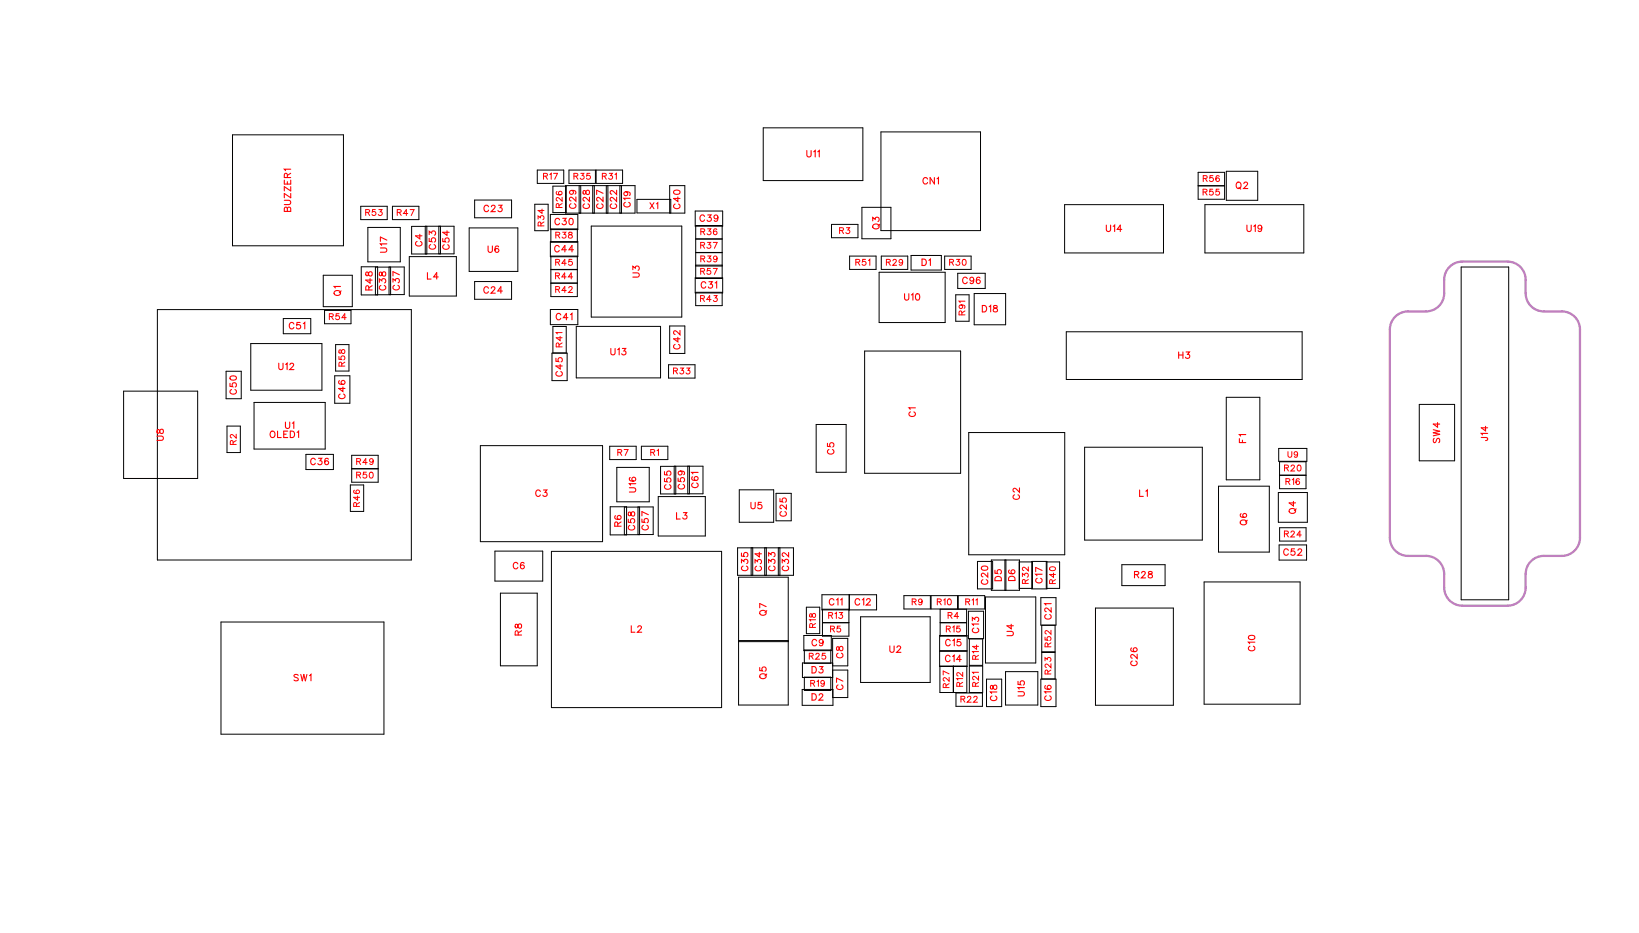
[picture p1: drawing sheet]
<svg xmlns="http://www.w3.org/2000/svg" width="181mm" height="103mm" viewBox="0 0 181 103" stroke-linecap="round" stroke-linejoin="round" font-family="sans-serif">
<path d="M154.1 35l.4-.3 .5-.2 2.5-.1a2 2 0 0 0 2-2v-1.5a2 2 0 0 1 2-2h5a2 2 0 0 1 2 2v1.5a2 2 0 0 0 2 2h2a2 2 0 0 1 2 2v23a2 2 0 0 1-2 2h-2a2 2 0 0 0-2 2v1.5a2 2 0 0 1-2 2h-5a2 2 0 0 1-2-2v-1.5a2 2 0 0 0-2-2h-2a2 2 0 0 1-2-2v-23l.1-.5 .2-.5z" fill="none" stroke="#bf80bf" stroke-width=".25"/>
<g fill="none" stroke="#000" stroke-width=".11">
<path d="M25.7 14.9h12.2v12.2h-12.2zM59.4 18.8h2.9v1.5h-2.9zM62.9 18.8h2.9v1.5h-2.9zM65.9 18.8h2.9v1.5h-2.9zM84.3 14.1h11v5.8h-11zM97.3 14.6h11v10.9h-11zM132.4 19h2.9v3h-2.9zM135.5 18.9h3.4v3.2h-3.4zM17.4 34.2h28v27.6h-28zM27.7 37.9h7.9v5.2h-7.9zM31.3 35.2h3v1.7h-3zM35.7 30.4h3.2v3.5h-3.2z"/>
<path d="M35.8 34.3h3v1.5h-3zM37.1 38.1h1.4v2.9h-1.4zM39.9 22.8h2.9v1.5h-2.9zM39.9 29.5h1.8v3.1h-1.8zM40.6 25.1h3.6v3.8h-3.6zM43 29.5v3h1.7v-3h-3.2v3h1.6v-3M43.4 22.8h2.9v1.5h-2.9zM45.2 28.3h5.2v4.4h-5.2zM47 25v3h3.2v-3h-4.7v3h1.6v-3M48.5 25v3M48.7 25v3M51.8 25.2h5.4v4.8h-5.4z"/>
<path d="M52.4 22.1h4.1v2h-4.1zM52.4 31.1h4.1v2h-4.1zM59.1 22.6h1.4v2.9h-1.4zM60.8 23.7h3v1.7h-3zM60.8 26.7h3v1.7h-3zM60.8 34.2h3v1.7h-3zM60.9 29.8h2.9M60.9 28.3h2.9v4.5h-2.9zM60.9 25.3h2.9v1.5h-2.9zM60.9 31.3h2.9M61 39h1.6v3h-1.6zM61.1 20.6h1.4v2.9h-1.4z"/>
<path d="M61.1 36.1h1.4v2.9h-1.4zM62.5 20.5h7.6v3h-7.6zM63.7 36h9.3v5.7h-9.3zM64 20.5v3M64.1 20.5v3M65.3 25h10v10h-10zM65.5 20.5v3M65.6 20.5v3M67 20.5v3M67.1 20.5v3M68.5 20.5v3M68.6 20.5v3"/>
<path d="M74 36h1.6v3h-1.6zM74.1 23.5v-1.5h-3.7v1.5h5.2v-3h-1.6v3M76.8 23.3h3v1.7h-3zM76.8 30.7h3v1.7h-3zM76.9 26.4h2.9M76.9 24.9h2.9v5.9h-2.9zM76.9 32.3h2.9v1.5h-2.9zM76.9 27.9h2.9M76.9 29.4h2.9M76.9 29.3h2.9M91.9 24.8h2.9v1.5h-2.9zM93.9 28.3h2.9v1.5h-2.9z"/>
<path d="M95.2 22.9h3.2v3.5h-3.2zM95.5 38.8h10.6v13.5h-10.6zM97.1 30.1h7.3v5.5h-7.3zM97.4 28.3h2.9v1.5h-2.9zM100.6 28.2h3.4v1.6h-3.4zM104.4 28.3h2.9v1.5h-2.9zM105.6 32.6h1.4v2.9h-1.4zM105.8 30.2h3v1.7h-3zM107.6 32.4h3.5v3.5h-3.5zM117.6 22.6h10.9v5.3h-10.9zM117.8 36.6h26v5.3h-26zM132.4 20.5h2.9"/>
<path d="M133.1 22.6h10.9v5.3h-10.9zM161.4 29.5h5.3v36.7h-5.3zM13.7 43.2h8.1v9.6h-8.1zM25 41h1.6v3h-1.6zM25.1 47.1h1.4v2.9h-1.4zM28.1 44.4h7.8v5.2h-7.8zM33.8 50.2h3v1.7h-3zM37 41.5h1.6v3h-1.6zM38.7 53.6h1.5v2.9h-1.5zM38.9 50.3h2.9v3h-2.9zM38.9 51.8h2.9M53.1 49.2h13.5v10.6h-13.5z"/>
<path d="M67.4 49.3h2.9v1.5h-2.9zM67.4 56h1.8v3.1h-1.8zM68.1 51.6h3.6v3.8h-3.6zM70.5 59v-3h1.7v3h-3.2v-3h1.6v3M70.9 49.3h2.9v1.5h-2.9zM72.7 54.8h5.2v4.4h-5.2zM73.9 40.3h2.9v1.5h-2.9zM74.5 54.5v-3h3.2v3h-4.7v-3h1.6v3M76 51.5v3M76.2 51.5v3M81.7 54.1h3.8v3.6h-3.8zM85.7 54.5h1.7v3h-1.7z"/>
<path d="M90.2 46.9h3.3v5.3h-3.3zM107 47.8h10.6v13.5h-10.6zM119.8 49.4h13v10.2h-13zM134.6 53.7h5.6v7.3h-5.6zM135.5 43.9h3.7v9.1h-3.7zM141.2 54.4h3.2v3.3h-3.2zM141.3 49.5h3.1v1.4h-3.1zM141.3 51h3v3h-3zM141.3 52.5h3M141.4 58.3h2.9v1.5h-2.9zM156.8 44.7h3.9v6.2h-3.9zM24.4 68.7h18v12.4h-18z"/>
<path d="M54.7 60.9h5.3v3.3h-5.3zM55.3 65.5h4v8h-4zM60.9 60.9h18.8v17.2h-18.8zM81.5 60.5h6.1v3h-6.1zM81.6 63.7h5.5v14.2h-5.5zM81.6 70.9h5.5M81.6 70.7h5.5M83 60.5v3M83.1 60.5v3M84.5 60.5v3M84.6 60.5v3M86 60.5v3"/>
<path d="M86.1 60.5v3M88.6 76.1h3.4v1.8h-3.4zM88.8 70.2h3v1.7h-3zM88.9 71.8h2.9v1.5h-2.9zM88.9 74.8h2.9v1.5h-2.9zM89.1 67.1h1.4v2.9h-1.4zM90.8 65.7h6v1.7h-6zM90.9 68.8h2.9M92 73.5h1.6v-3h-1.6v6.5h1.6v-3h-1.6M92 73.2h-3.4v1.6h3.4M93.8 65.7v4.6h-2.9v-3h2.9M93.8 65.7v1.7"/>
<path d="M95.1 68.1h7.6v7.3h-7.6zM99.9 65.8h2.9v1.5h-2.9zM102.9 65.8h2.9v1.5h-2.9zM103.8 70.2h3v1.7h-3zM103.8 71.9h3v1.7h-3zM103.8 73.6h3v2.9h-3zM103.9 67.3h2.9v3h-2.9zM103.9 68.8h2.9M105.3 73.6v2.9M105.6 76.5h2.9v1.5h-2.9zM105.9 65.8h2.9v1.5h-2.9zM107 67.5h1.6v3h-1.6z"/>
<path d="M107.1 73.6h1.4v2.9h-1.4zM107.1 70.6h1.4v2.9h-1.4zM108 62h1.6v3h-1.6zM108.9 65.9h5.5v7.3h-5.5zM109 75h1.6v3h-1.6zM109.5 61.8h3.1v3.4h-3.1zM111 61.8v3.4M111.1 74.2h3.5v3.7h-3.5zM111.1 61.8v3.4M112.6 62.1h1.4v2.9h-1.4zM114 62h1.6v3h-1.6zM115 66h1.6v3h-1.6z"/>
<path d="M115 75h1.6v3h-1.6zM115.1 72.1h1.4v2.9h-1.4zM115.1 69.1h1.4v2.9h-1.4zM115.6 62.1h1.4v2.9h-1.4zM121 67.2h8.6v10.7h-8.6zM123.9 62.4h4.8v2.3h-4.8zM133 64.3h10.6v13.5h-10.6zM141.3 60.2h3v1.7h-3z"/>
</g>
<g fill="none" stroke="#f00" stroke-width=".12">
<path d="M31.4 19.9v.4h.7v-.4M31.7 19.6v-.4h-.2l-.1 .4h.7M32.1 18.7h-.7l.1 .2M32.1 19.1l-.4 .3M89.1 16.6v.5l.2 .2 .3-.1v-.6M89.9 16.8l.1-.2v.7M90.3 16.8l.2-.2v.7M102.5 19.8a.26 .26 0 0 0-.3-.2 .26 .26 0 0 0-.2 .3v.2a.26 .26 0 0 0 .2 .2 .26 .26 0 0 0 .3-.1M103.2 19.6v.7l-.5-.7v.7M103.5 19.7l.2-.1v.7M31.4 22.1h.5l.2 .2-.1 .3h-.6M31.7 23l-.1-.1h-.1l-.1 .4h.7v-.3l-.1-.1h-.2l-.1 .4"/>
<path d="M31.7 20.1v.2M32.1 21.4v.4l-.7-.4v.4M32.1 20.6v.5l-.7-.5v.5M32.5 35.8a.26 .26 0 0 0-.3-.2 .26 .26 0 0 0-.2 .3v.2a.26 .26 0 0 0 .2 .2 .26 .26 0 0 0 .3-.1M33.1 35.6h-.3v.3a.25 .25 0 0 1 .4 0 .25 .25 0 0 1-.1 .4 .25 .25 0 0 1-.4-.1M33.5 35.7l.2-.1v.7M37 32.2a.35 .35 0 0 1 .4-.1 .35 .35 0 0 1 .2 .4 .33 .33 0 0 1-.5 .1 .33 .33 0 0 1-.1-.4zM37.6 31.6h-.7l.1 .2M37.7 32.1l-.2 .2M40.4 30.1v.3h.2l.3-.4a.24 .24 0 0 1 .2 .2 .24 .24 0 0 1-.2 .3l-.2-.1-.1-.3zM40.7 32v-.4h-.2l-.1 .1v.3h.7M40.9 30.8v.5l-.5-.4h.7"/>
<path d="M41.1 31.6l-.4 .2M41.9 31.2v-.4l.3 .2a.24 .24 0 0 1 .4-.2 .24 .24 0 0 1-.1 .4M41.9 30.1v.3l.2 .1 .3-.5a.24 .24 0 0 1 .2 .3 .24 .24 0 0 1-.2 .2l-.2-.1-.1-.3zM42 27.4h.5l.2 .2-.1 .2-.6 .1M42.1 31.5a.26 .26 0 0 0-.2 .3 .26 .26 0 0 0 .3 .2h.1a.26 .26 0 0 0 .3-.2 .26 .26 0 0 0-.2-.3M42.7 26.9h-.7l.2 .2M42.7 26.5l-.7-.3v.5M43.4 31.2v-.4l.3 .2a.24 .24 0 0 1 .4-.2 .24 .24 0 0 1-.1 .4M43.6 31.5a.26 .26 0 0 0-.2 .3 .26 .26 0 0 0 .3 .2h.1a.26 .26 0 0 0 .3-.2 .26 .26 0 0 0-.2-.3M44.1 30.3l-.7-.3v.5M46.1 26.7a.26 .26 0 0 0-.2 .3 .26 .26 0 0 0 .3 .2h.1a.26 .26 0 0 0 .3-.2 .26 .26 0 0 0-.2-.3M46.4 25.9v.5l-.5-.4h.7"/>
<path d="M47.2 30.1v.7h.4M47.4 26.3v.4h.3a.25 .25 0 0 1 0-.4 .25 .25 0 0 1 .4 .1 .25 .25 0 0 1-.1 .3M47.4 25.9v-.4l.3 .2a.24 .24 0 0 1 .4-.1 .24 .24 0 0 1-.1 .4M47.6 27a.26 .26 0 0 0-.2 .3 .26 .26 0 0 0 .3 .2h.1a.26 .26 0 0 0 .3-.2 .26 .26 0 0 0-.2-.3M48.4 30.6h-.5l.3-.5v.7M48.9 26.3v.4h.3a.25 .25 0 0 1 0-.4 .25 .25 0 0 1 .4 .1 .25 .25 0 0 1-.1 .3M49.1 27a.26 .26 0 0 0-.2 .3 .26 .26 0 0 0 .3 .2h.1a.26 .26 0 0 0 .3-.2 .26 .26 0 0 0-.2-.3M49.4 25.5v.5l-.5-.3h.7M53.9 27.2v.5l.2 .2 .3-.1v-.6M54 31.8a.26 .26 0 0 0-.3-.1 .26 .26 0 0 0-.3 .2v.2a.26 .26 0 0 0 .3 .3 .26 .26 0 0 0 .3-.2M54 22.8a.26 .26 0 0 0-.3-.1 .26 .26 0 0 0-.2 .2v.2a.26 .26 0 0 0 .2 .3 .26 .26 0 0 0 .3-.2M54.3 31.8l.1-.1h.1l.2 .1-.1 .2-.4 .4h.5"/>
<path d="M54.3 22.8l.1-.1h.2l.1 .1-.1 .2-.3 .4h.4M55.1 22.7h.3l-.2 .2a.24 .24 0 0 1 .2 .4 .24 .24 0 0 1-.4-.1M55.1 27.3l-.1-.1a.35 .35 0 0 0-.4 .3 .35 .35 0 0 0 .3 .4 .22 .22 0 0 0 .2-.2 .22 .22 0 0 0-.2-.3 .22 .22 0 0 0-.2 .2M55.5 32.1h-.5l.3-.4v.7M61.4 39.6v.3h.3a.25 .25 0 0 1 0-.3 .25 .25 0 0 1 .4 0 .25 .25 0 0 1-.1 .4M61.8 27.3a.26 .26 0 0 0-.3-.2 .26 .26 0 0 0-.2 .3v.2a.26 .26 0 0 0 .2 .2 .26 .26 0 0 0 .3-.1M61.8 24.3a.26 .26 0 0 0-.3-.2 .26 .26 0 0 0-.2 .3v.2a.26 .26 0 0 0 .2 .2 .26 .26 0 0 0 .3-.1M61.9 34.8a.26 .26 0 0 0-.3-.2 .26 .26 0 0 0-.2 .3v.2a.26 .26 0 0 0 .2 .2 .26 .26 0 0 0 .3-.1M62.2 24.1h.3l-.2 .3a.24 .24 0 0 1 .2 .4 .24 .24 0 0 1-.4-.1M62.6 27.6h-.5l.3-.5v.7M62.7 35.1h-.5l.4-.5v.7M62.9 24.1h.1a.37 .37 0 0 1 .3 .4 .37 .37 0 0 1-.3 .3 .45 .45 0 0 1-.1-.7z"/>
<path d="M63 34.7l.2-.1v.7M63.1 22.5a.26 .26 0 0 0-.2 .3 .26 .26 0 0 0 .3 .2h.1a.26 .26 0 0 0 .3-.2 .26 .26 0 0 0-.2-.3M63.1 21a.22 .22 0 0 1 .2 .3 .22 .22 0 0 1-.3 .1 .22 .22 0 0 1 0-.3l.1-.1a.34 .34 0 0 1 .5 .3l-.1 .1M63.4 27.6h-.6l.4-.5v.7M63.6 21.7v.5l-.3-.3-.3-.1-.1 .1v.2l.2 .1M64.4 21.1v.3h.2l.3-.4a.24 .24 0 0 1 .2 .2 .24 .24 0 0 1-.2 .3l-.2-.1-.1-.3zM64.6 22.5a.26 .26 0 0 0-.2 .3 .26 .26 0 0 0 .3 .2h.1a.26 .26 0 0 0 .3-.2 .26 .26 0 0 0-.2-.3M65.1 21.8v.4l-.3-.3-.3-.1-.1 .1v.2l.2 .1M66.1 22.5a.26 .26 0 0 0-.2 .3 .26 .26 0 0 0 .3 .2h.1a.26 .26 0 0 0 .3-.2 .26 .26 0 0 0-.2-.3M66.6 21.8v.4l-.3-.3-.3-.1-.1 .1v.2l.2 .1M66.6 21.3l-.7-.3v.5M67.5 38.5v.5l.2 .2 .2-.1v-.6"/>
<path d="M67.6 22.5a.26 .26 0 0 0-.2 .3 .26 .26 0 0 0 .3 .2h.1a.26 .26 0 0 0 .3-.2 .26 .26 0 0 0-.2-.3M68.1 21.8v.4l-.3-.3-.3-.1-.1 .1v.2l.2 .1M68.1 21v.5l-.3-.4-.3-.1-.1 .2v.1l.2 .1M68.2 38.6l.2-.1v.7M68.7 38.5h.4l-.2 .3a.24 .24 0 0 1 .2 .3 .24 .24 0 0 1-.4 0M69.1 22.3a.26 .26 0 0 0-.2 .3 .26 .26 0 0 0 .3 .3h.1a.26 .26 0 0 0 .3-.3 .26 .26 0 0 0-.2-.3M69.1 21.2a.22 .22 0 0 1 .2 .3 .22 .22 0 0 1-.3 .1 .22 .22 0 0 1 0-.4h.1a.34 .34 0 0 1 .5 .3l-.1 .1M69.6 21.9h-.7l.1 .2M69.9 30.1h.5l.2 .2-.1 .3h-.6M69.9 29.8v-.4l.3 .2a.24 .24 0 0 1 .4-.2 .25 .25 0 0 1-.1 .5M74.4 21.1l.3-.1a.3 .3 0 0 1 .4 .3 .38 .38 0 0 1-.4 .2 .38 .38 0 0 1-.3-.3zM74.6 38a.26 .26 0 0 0-.2 .3 .26 .26 0 0 0 .3 .2h.1a.26 .26 0 0 0 .3-.2 .26 .26 0 0 0-.2-.3"/>
<path d="M74.6 22.5a.26 .26 0 0 0-.2 .3 .26 .26 0 0 0 .3 .2h.1a.26 .26 0 0 0 .3-.2 .26 .26 0 0 0-.2-.3M74.9 37.2v.6l-.5-.4h.7M74.9 21.7v.6l-.5-.4h.7M75.1 36.5v.5l-.3-.4-.3-.1-.1 .2v.1l.2 .1M77.8 23.9a.26 .26 0 0 0-.3-.2 .26 .26 0 0 0-.2 .3v.2a.26 .26 0 0 0 .2 .2 .26 .26 0 0 0 .3-.1M78 31.3a.26 .26 0 0 0-.3-.2 .26 .26 0 0 0-.2 .3v.2a.26 .26 0 0 0 .2 .2 .26 .26 0 0 0 .3-.1M78.2 23.7h.3l-.2 .3a.24 .24 0 0 1 .2 .4 .24 .24 0 0 1-.4-.1M78.3 31.1h.4l-.2 .3a.24 .24 0 0 1 .2 .4 .25 .25 0 0 1-.5-.1M79 31.2l.2-.1v.7M79.3 24a.22 .22 0 0 1-.3 .2 .22 .22 0 0 1-.1-.4 .22 .22 0 0 1 .4 0v.2a.34 .34 0 0 1-.3 .4l-.1-.1M96.4 24.4v-.4l.3 .2a.24 .24 0 0 1 .4-.2 .25 .25 0 0 1-.1 .5M96.5 24.8a.35 .35 0 0 1 .4 0 .35 .35 0 0 1 .2 .3 .33 .33 0 0 1-.5 .2 .33 .33 0 0 1-.1-.5z"/>
<path d="M97.2 24.8l-.2 .2M99.9 32.4v.5l.2 .2 .3-.1v-.6M100.7 32.6l.1-.2v.7M101.2 32.5l.1-.1a.37 .37 0 0 1 .3 .4 .37 .37 0 0 1-.3 .3 .45 .45 0 0 1-.1-.6zM101.9 28.6h.2a.38 .38 0 0 1 .2 .4 .38 .38 0 0 1-.2 .3h-.2zM102.6 28.7l.2-.1v.7M106.8 30.8a.26 .26 0 0 0-.3-.2 .26 .26 0 0 0-.2 .3v.2a.26 .26 0 0 0 .2 .2 .26 .26 0 0 0 .3-.1M107.6 30.8a.22 .22 0 0 1-.3 .2 .22 .22 0 0 1-.1-.3 .22 .22 0 0 1 .3 0l.1 .1a.34 .34 0 0 1-.3 .5l-.1-.1M108.3 30.7l-.1-.1a.35 .35 0 0 0-.4 .3 .35 .35 0 0 0 .2 .4 .22 .22 0 0 0 .3-.2 .22 .22 0 0 0-.2-.2 .22 .22 0 0 0-.3 .2M108.5 33.7h.2a.38 .38 0 0 1 .3 .4 .38 .38 0 0 1-.3 .3h-.2zM109.3 33.9l.1-.2v.7M109.8 33.8v.2l.3 .1 .1 .1a.24 .24 0 0 1-.2 .3 .24 .24 0 0 1-.3-.3l.5-.3-.1-.1z"/>
<path d="M122.2 24.9v.5l.2 .2 .2-.1 .1-.6M123 25l.1-.1v.7M123.9 25.3h-.5l.3-.4v.7M130.2 38.9v.7M130.2 39.2h.5M130.7 38.9v.7M131 38.9h.4l-.2 .2a.24 .24 0 0 1 .2 .4 .24 .24 0 0 1-.4-.1M136.6 20.2l.1-.1a.33 .33 0 0 1 .4 .4 .33 .33 0 0 1-.4 .3l-.1-.2zM136.9 20.7l.2 .2M137.4 20.3l.1-.2h.2l.1 .1-.1 .3-.3 .3h.4M137.7 24.9v.5l.2 .2 .3-.1v-.6M138.5 25l.2-.1v.7"/>
<path d="M139.4 25.1a.22 .22 0 0 1-.3 .2 .22 .22 0 0 1-.1-.4 .22 .22 0 0 1 .3 .1l.1 .1a.34 .34 0 0 1-.3 .5l-.1-.1M17.3 48.2h.5l.2 .2-.1 .2h-.6M17.4 47.5v.3h.1l.3-.4a.24 .24 0 0 1 .3 .2 .24 .24 0 0 1-.3 .3l-.1-.1-.1-.3zM25.4 42.3v.4h.3a.25 .25 0 0 1 0-.4 .25 .25 0 0 1 .4 .1 .25 .25 0 0 1-.1 .3M25.4 41.6l.3-.1a.3 .3 0 0 1 .4 .3 .38 .38 0 0 1-.4 .2 .38 .38 0 0 1-.3-.3zM25.6 43a.26 .26 0 0 0-.2 .3 .26 .26 0 0 0 .3 .2h.1a.26 .26 0 0 0 .3-.2 .26 .26 0 0 0-.2-.3M29.9 47.7l.1-.1a.33 .33 0 0 1 .4 .4 .33 .33 0 0 1-.4 .3l-.2-.2zM30.7 47.6v.7h.4M30.8 40.1v.5l.2 .2 .2-.1 .1-.6M31.3 47.9h.3M31.5 46.6v.5l.2 .2 .3-.1v-.6M31.5 40.2l.2-.1v.7"/>
<path d="M31.8 47.6h-.5v.7h.5M32 40.3l.2-.2h.1l.1 .1-.1 .3-.3 .3h.5M32.1 47.6h.2a.38 .38 0 0 1 .2 .4 .38 .38 0 0 1-.2 .3h-.2zM32.3 46.7l.2-.1v.7M32.8 47.7l.2-.1v.7M34.8 50.8a.26 .26 0 0 0-.3-.2 .26 .26 0 0 0-.2 .3v.2a.26 .26 0 0 0 .2 .2 .26 .26 0 0 0 .3-.1M35.2 50.6h.3l-.2 .3a.24 .24 0 0 1 .2 .4 .24 .24 0 0 1-.4-.1M36.3 50.7l-.1-.1a.35 .35 0 0 0-.4 .3 .35 .35 0 0 0 .3 .4 .22 .22 0 0 0 .2-.2 .22 .22 0 0 0-.2-.2 .22 .22 0 0 0-.2 .2M37.5 42l-.1 .1a.35 .35 0 0 0 .3 .4 .35 .35 0 0 0 .4-.3 .22 .22 0 0 0-.2-.2 .22 .22 0 0 0-.2 .2 .22 .22 0 0 0 .2 .2M37.6 43.5a.26 .26 0 0 0-.2 .3 .26 .26 0 0 0 .3 .2h.1a.26 .26 0 0 0 .3-.2 .26 .26 0 0 0-.2-.3M37.9 42.7v.5l-.5-.3h.7M59.7 54.3a.26 .26 0 0 0-.3-.2 .26 .26 0 0 0-.2 .3v.2a.26 .26 0 0 0 .2 .2 .26 .26 0 0 0 .3-.1"/>
<path d="M60 54.1h.4l-.2 .3a.24 .24 0 0 1 .2 .4 .24 .24 0 0 1-.4-.1M61.6 41a.26 .26 0 0 0-.2 .3 .26 .26 0 0 0 .3 .2h.1a.26 .26 0 0 0 .3-.2 .26 .26 0 0 0-.2-.3M61.9 40.2v.6l-.5-.4h.7M68 57h-.1a.35 .35 0 0 0 .3 .4 .35 .35 0 0 0 .4-.2 .22 .22 0 0 0-.2-.3 .22 .22 0 0 0-.2 .2 .22 .22 0 0 0 .2 .3M68.2 58.1v-.4l-.2-.1-.1 .2v.3h.7M68.6 57.6l-.4 .3M69.4 57.3v.4h.3a.25 .25 0 0 1 0-.4 .25 .25 0 0 1 .4 .1 .25 .25 0 0 1-.1 .3M69.4 56.6v.3l.2 .1 .3-.5a.24 .24 0 0 1 .2 .3 .24 .24 0 0 1-.2 .2l-.2-.1-.1-.3zM69.5 53.9h.5l.2 .2-.1 .2h-.6M69.6 58a.26 .26 0 0 0-.2 .3 .26 .26 0 0 0 .3 .2h.1a.26 .26 0 0 0 .3-.2 .26 .26 0 0 0-.2-.3M69.6 52.7v.1a.35 .35 0 0 0 .2 .4 .35 .35 0 0 0 .4-.3 .22 .22 0 0 0-.2-.2 .22 .22 0 0 0-.2 .2 .22 .22 0 0 0 .2 .2M70.2 53.4h-.7l.2 .2"/>
<path d="M70.9 57.3v.4h.3a.25 .25 0 0 1 0-.4 .25 .25 0 0 1 .4 .1 .25 .25 0 0 1-.1 .3M71.1 58a.26 .26 0 0 0-.2 .3 .26 .26 0 0 0 .3 .2h.1a.26 .26 0 0 0 .3-.2 .26 .26 0 0 0-.2-.3M71.6 56.8l-.7-.3v.5M73.4 52.8v.4h.3a.25 .25 0 0 1 0-.4 .25 .25 0 0 1 .4 .1 .25 .25 0 0 1-.1 .3M73.4 52.1v.3l.3 .1a.25 .25 0 0 1 0-.4 .25 .25 0 0 1 .4 0 .25 .25 0 0 1-.1 .4M73.6 53.5a.26 .26 0 0 0-.2 .3 .26 .26 0 0 0 .3 .2h.1a.26 .26 0 0 0 .3-.2 .26 .26 0 0 0-.2-.3M74.7 56.6v.7h.4M74.9 52.8v.3l.3 .1a.25 .25 0 0 1 0-.4 .25 .25 0 0 1 .4 0 .25 .25 0 0 1-.1 .4M75.1 53.5a.26 .26 0 0 0-.2 .3 .26 .26 0 0 0 .3 .2h.1a.26 .26 0 0 0 .3-.2 .26 .26 0 0 0-.2-.3M75.1 52a.22 .22 0 0 1 .2 .3 .22 .22 0 0 1-.3 .1 .22 .22 0 0 1 0-.3l.1-.1a.34 .34 0 0 1 .5 .3l-.1 .1M75.5 56.6h.4l-.2 .3a.24 .24 0 0 1 .1 .4 .24 .24 0 0 1-.4-.1M76.5 52.7h-.1a.35 .35 0 0 0 .3 .4 .35 .35 0 0 0 .4-.2 .22 .22 0 0 0-.2-.3 .22 .22 0 0 0-.2 .2 .22 .22 0 0 0 .2 .3"/>
<path d="M76.6 53.3a.26 .26 0 0 0-.2 .3 .26 .26 0 0 0 .3 .2h.1a.26 .26 0 0 0 .3-.2 .26 .26 0 0 0-.2-.3M77.1 52.2h-.7l.1 .1M83 55.5v.5l.2 .2 .2-.1v-.6M84.1 55.5h-.3l-.1 .3a.25 .25 0 0 1 .4 0 .25 .25 0 0 1 0 .4 .25 .25 0 0 1-.4-.1M86.2 55.1v.3h.3a.25 .25 0 0 1 0-.3 .25 .25 0 0 1 .3 0 .25 .25 0 0 1-.1 .4M86.3 56.5a.26 .26 0 0 0-.1 .3 .26 .26 0 0 0 .2 .2h.2a.26 .26 0 0 0 .3-.2 .26 .26 0 0 0-.2-.3M86.9 55.7v.5l-.4-.3-.2-.1-.1 .1v.2l.1 .1M91.4 49v.3h.3a.25 .25 0 0 1 0-.4 .25 .25 0 0 1 .4 .1 .25 .25 0 0 1-.1 .4M91.6 49.6a.26 .26 0 0 0-.2 .3 .26 .26 0 0 0 .3 .2h.1a.26 .26 0 0 0 .3-.2 .26 .26 0 0 0-.2-.3M100.6 45.5a.26 .26 0 0 0-.2 .3 .26 .26 0 0 0 .3 .2h.1a.26 .26 0 0 0 .3-.2 .26 .26 0 0 0-.2-.3M101.1 45h-.7l.1 .2M112.1 54.6a.26 .26 0 0 0-.2 .3 .26 .26 0 0 0 .3 .2h.1a.26 .26 0 0 0 .3-.2 .26 .26 0 0 0-.2-.3"/>
<path d="M112.6 53.9v.5l-.3-.4-.3-.1-.1 .2v.1l.2 .1M125.9 54.1v.7h.4M126.6 54.2l.1-.1v.7M136.9 48.4v.5h.7M137.1 57.5a.35 .35 0 0 1 .4-.1 .35 .35 0 0 1 .2 .4 .33 .33 0 0 1-.5 .2 .33 .33 0 0 1-.1-.5zM137.1 56.7l-.1 .1a.35 .35 0 0 0 .3 .4 .35 .35 0 0 0 .4-.3 .22 .22 0 0 0-.2-.2 .22 .22 0 0 0-.2 .2 .22 .22 0 0 0 .2 .2M137.2 48.6v.3M137.6 48h-.7l.1 .2M137.8 57.5l-.2 .2M142.5 56.2a.35 .35 0 0 1 .4 0 .35 .35 0 0 1 .2 .4 .33 .33 0 0 1-.5 .1 .33 .33 0 0 1-.1-.5zM142.9 55.4v.5l-.5-.4h.7M143.2 56.2l-.2 .2"/>
<path d="M158.3 47.5l.7 .1-.7 .2 .7 .2-.7 .1M158.4 48.4l-.1 .2 .1 .3 .2-.1 .2-.4h.1l.1 .2-.1 .3M158.8 46.7v.5l-.5-.4h.7M163.6 48.3h.7v.3h-.2M164.1 47.1v.5l-.5-.4h.7M164.3 47.9h-.7l.2 .1M32.9 74.6l-.1-.1-.3 .1v.2l.4 .2v.1l-.1 .1-.3-.1M33.2 74.5l.2 .7 .2-.7 .1 .7 .2-.7M34.2 74.6l.2-.1v.7M56.9 69v.3h.2l.3-.4a.24 .24 0 0 1 .2 .2 .24 .24 0 0 1-.2 .3l-.2-.1-.1-.3zM57.2 62.3a.26 .26 0 0 0-.3-.2 .26 .26 0 0 0-.2 .3v.2a.26 .26 0 0 0 .2 .2 .26 .26 0 0 0 .3-.1M57.2 70.1v-.4h-.2l-.1 .1v.3h.7"/>
<path d="M57.6 69.7l-.4 .2M57.9 62.2v-.1a.35 .35 0 0 0-.5 .3 .35 .35 0 0 0 .3 .4 .22 .22 0 0 0 .2-.2 .22 .22 0 0 0-.2-.2 .22 .22 0 0 0-.2 .2M69.7 69.1v.7h.4M70.5 69.3l.1-.2h.1l.2 .1-.1 .3-.4 .3h.5M81.9 62.2v-.4l.3 .2a.24 .24 0 0 1 .4-.2 .24 .24 0 0 1-.1 .4M81.9 61.1v.3h.3a.25 .25 0 0 1 0-.3 .25 .25 0 0 1 .4 0 .25 .25 0 0 1-.1 .4M82.1 62.5a.26 .26 0 0 0-.2 .3 .26 .26 0 0 0 .3 .2h.1a.26 .26 0 0 0 .3-.2 .26 .26 0 0 0-.2-.3M83.4 62.2v-.4l.3 .2a.24 .24 0 0 1 .4-.2 .25 .25 0 0 1-.1 .5M83.6 62.5a.26 .26 0 0 0-.2 .3 .26 .26 0 0 0 .3 .2h.1a.26 .26 0 0 0 .3-.2 .26 .26 0 0 0-.2-.3M83.9 61v.5l-.5-.3h.7M83.9 73.7v.4h.3a.25 .25 0 0 1 0-.4 .25 .25 0 0 1 .4 .1 .25 .25 0 0 1-.1 .3M84 67.5a.35 .35 0 0 1 .4-.1 .35 .35 0 0 1 .2 .4 .33 .33 0 0 1-.5 .1 .33 .33 0 0 1-.1-.4z"/>
<path d="M84 74.5a.35 .35 0 0 1 .4-.1 .35 .35 0 0 1 .2 .4 .33 .33 0 0 1-.5 .1 .33 .33 0 0 1-.1-.4zM84.6 67l-.7-.3v.4M84.7 67.4l-.2 .2M84.7 74.4l-.2 .2M84.9 62.2v-.4l.3 .2a.24 .24 0 0 1 .4-.2 .24 .24 0 0 1-.1 .4M84.9 61.4v-.4l.3 .2a.24 .24 0 0 1 .4-.1 .24 .24 0 0 1-.1 .4M85.1 62.5a.26 .26 0 0 0-.2 .3 .26 .26 0 0 0 .3 .2h.1a.26 .26 0 0 0 .3-.2 .26 .26 0 0 0-.2-.3M86.4 62.2v-.4l.3 .2a.24 .24 0 0 1 .4-.2 .24 .24 0 0 1-.1 .4M86.6 62.5a.26 .26 0 0 0-.2 .3 .26 .26 0 0 0 .3 .2h.1a.26 .26 0 0 0 .3-.2 .26 .26 0 0 0-.2-.3M87.1 61v.5l-.3-.4-.3-.1-.1 .2v.1l.2 .1M89.7 76.6h.2a.38 .38 0 0 1 .3 .4 .38 .38 0 0 1-.3 .3h-.2zM89.7 73.6h.2a.38 .38 0 0 1 .3 .4 .38 .38 0 0 1-.3 .3h-.2z"/>
<path d="M90.2 70.8a.26 .26 0 0 0-.3-.2 .26 .26 0 0 0-.2 .3v.2a.26 .26 0 0 0 .2 .2 .26 .26 0 0 0 .3-.1M90.5 76.8l.1-.2h.2l.1 .1-.1 .3-.3 .3h.4M90.5 73.6h.4l-.2 .3a.24 .24 0 0 1 .2 .4 .24 .24 0 0 1-.4-.1M90.9 70.8a.22 .22 0 0 1-.3 .2 .22 .22 0 0 1-.1-.3 .22 .22 0 0 1 .4 0v.1a.34 .34 0 0 1-.2 .5l-.2-.1M92.1 66.3a.26 .26 0 0 0-.3-.2 .26 .26 0 0 0-.2 .3v.2a.26 .26 0 0 0 .2 .2 .26 .26 0 0 0 .3-.1M92.4 66.2l.2-.1v.7M92.4 71.5v.3h.2l.3-.4a.24 .24 0 0 1 .2 .2 .24 .24 0 0 1-.2 .3l-.2-.1-.1-.3zM92.6 72.1a.26 .26 0 0 0-.2 .3 .26 .26 0 0 0 .3 .2h.1a.26 .26 0 0 0 .3-.2 .26 .26 0 0 0-.2-.3M92.6 75.6a.26 .26 0 0 0-.2 .3 .26 .26 0 0 0 .3 .2h.1a.26 .26 0 0 0 .3-.2 .26 .26 0 0 0-.2-.3M92.8 66.2l.2-.1v.7M93.1 75.2l-.7-.3v.5M95 66.3a.26 .26 0 0 0-.3-.2 .26 .26 0 0 0-.2 .3v.2a.26 .26 0 0 0 .2 .2 .26 .26 0 0 0 .3-.1"/>
<path d="M95.2 66.2l.2-.1v.7M95.7 66.3l.2-.2h.1l.1 .1-.1 .3-.3 .3h.5M98.3 71.3v.5l.2 .2 .2-.1 .1-.6M99.1 71.5l.1-.2h.2l.1 .2-.1 .2-.4 .3h.5M104.9 72.5a.26 .26 0 0 0-.3-.1 .26 .26 0 0 0-.2 .2v.2a.26 .26 0 0 0 .2 .3 .26 .26 0 0 0 .3-.2M105 70.8a.26 .26 0 0 0-.3-.2 .26 .26 0 0 0-.2 .3v.2a.26 .26 0 0 0 .2 .2 .26 .26 0 0 0 .3-.1M105.2 72.5l.2-.1v.7M105.2 70.7l.2-.1v.7M106.1 70.6h-.3l-.1 .3a.25 .25 0 0 1 .4 0 .25 .25 0 0 1 0 .4 .25 .25 0 0 1-.4-.1M106.2 72.8h-.5l.3-.4v.7M107.4 68.6v-.4l.3 .2a.24 .24 0 0 1 .4-.2 .24 .24 0 0 1-.1 .4M107.6 69.4a.26 .26 0 0 0-.2 .3 .26 .26 0 0 0 .3 .2h.1a.26 .26 0 0 0 .3-.2 .26 .26 0 0 0-.2-.3"/>
<path d="M108.1 68.9h-.7l.1 .2M108.4 62.6l.3-.1a.3 .3 0 0 1 .4 .3 .38 .38 0 0 1-.4 .2 .38 .38 0 0 1-.3-.3zM108.6 64a.26 .26 0 0 0-.2 .3 .26 .26 0 0 0 .3 .2h.1a.26 .26 0 0 0 .3-.2 .26 .26 0 0 0-.2-.3M109.1 63.3v.4l-.3-.3-.3-.1-.1 .1v.2l.2 .1M109.4 75.7v.4h.2l.3-.4a.24 .24 0 0 1 .2 .2 .24 .24 0 0 1-.2 .2l-.2-.1-.1-.3zM109.6 76.9a.26 .26 0 0 0-.2 .3 .26 .26 0 0 0 .3 .2h.1a.26 .26 0 0 0 .3-.2 .26 .26 0 0 0-.2-.3M109.9 63v.3h.3a.25 .25 0 0 1 0-.3 .25 .25 0 0 1 .4 0 .25 .25 0 0 1-.1 .4M110 63.7h.2h.3l.1 .4h-.7zM110.1 76.4h-.7l.1 .2M111.2 69.7h.5l.2 .2-.1 .3h-.6M111.5 63.7l.2-.1 .3 .1 .1 .4h-.7zM111.5 63h-.1a.35 .35 0 0 0 .3 .4 .35 .35 0 0 0 .4-.2 .22 .22 0 0 0-.2-.3 .22 .22 0 0 0-.2 .2 .22 .22 0 0 0 .2 .3"/>
<path d="M111.7 68.9v.5l-.5-.3h.7M112.5 76.4h.5l.2 .2-.1 .2-.6 .1M112.5 75.2v.4h.3a.25 .25 0 0 1-.1-.4 .25 .25 0 0 1 .4 .1 .25 .25 0 0 1-.1 .4M113.2 75.9h-.7l.1 .2M114.6 63.9a.26 .26 0 0 0-.2 .3 .26 .26 0 0 0 .3 .2h.1a.26 .26 0 0 0 .3-.2 .26 .26 0 0 0-.2-.3M115.1 63.4h-.7l.1 .2M115.1 63l-.7-.3v.4M115.5 75.7h-.1a.35 .35 0 0 0 .3 .5 .35 .35 0 0 0 .4-.3 .22 .22 0 0 0-.2-.2 .22 .22 0 0 0-.2 .2 .22 .22 0 0 0 .2 .2M115.6 67.9a.26 .26 0 0 0-.2 .3 .26 .26 0 0 0 .3 .2h.1a.26 .26 0 0 0 .3-.2 .26 .26 0 0 0-.2-.3M115.6 76.8a.26 .26 0 0 0-.2 .3 .26 .26 0 0 0 .3 .3h.1a.26 .26 0 0 0 .3-.3 .26 .26 0 0 0-.2-.3M116.1 67.1v.5l-.3-.4-.3-.1-.1 .2v.1l.2 .2M116.1 66.7h-.7l.1 .1"/>
<path d="M116.1 76.4h-.7l.1 .2M125 71.6h-.1a.35 .35 0 0 0 .3 .4 .35 .35 0 0 0 .4-.2 .22 .22 0 0 0-.2-.3 .22 .22 0 0 0-.2 .2 .22 .22 0 0 0 .2 .3M125.1 73a.26 .26 0 0 0-.2 .3 .26 .26 0 0 0 .3 .2h.1a.26 .26 0 0 0 .3-.2 .26 .26 0 0 0-.2-.3M125.3 63.4h.4l.1-.2-.2-.1h-.3v.7M125.6 63.4l.2 .4M125.6 72.2v.5l-.3-.3-.3-.1-.1 .1v.2l.2 .1M126.1 63.3l.1-.2h.2l.1 .1-.1 .3-.3 .3h.4M126.9 63.1v.2l.3 .1 .1 .2a.24 .24 0 0 1-.2 .2 .24 .24 0 0 1-.3-.2l.5-.3-.1-.2zM137.9 70.3l.3-.1a.3 .3 0 0 1 .4 .2 .38 .38 0 0 1-.4 .2 .38 .38 0 0 1-.3-.2zM138.1 71.4a.26 .26 0 0 0-.2 .3 .26 .26 0 0 0 .3 .2h.1a.26 .26 0 0 0 .3-.2 .26 .26 0 0 0-.2-.3M138.6 70.9h-.7l.1 .2M142.3 60.8a.26 .26 0 0 0-.3-.2 .26 .26 0 0 0-.2 .3v.2a.26 .26 0 0 0 .2 .2 .26 .26 0 0 0 .3-.1"/>
<path d="M143 60.6h-.3l-.1 .3a.25 .25 0 0 1 .4 0 .25 .25 0 0 1 0 .4 .25 .25 0 0 1-.4-.1M143.4 60.8l.1-.2h.2l.1 .1-.1 .3-.4 .3h.5"/>
</g>
<g fill="none" stroke="#f00" stroke-width=".11">
<path d="M60 19.5l.4-.1v-.2l-.4-.1v.7M60.3 19.5l.2 .3M60.7 19.3l.2-.2v.7M61.1 19.1h.5l-.3 .7M63.4 19.5l.4-.1v-.2l-.4-.1v.7M63.6 19.5l.2 .3M64.2 19.1h.3l-.2 .3a.22 .22 0 0 1 .2 .3 .22 .22 0 0 1-.4 0M65.2 19.1h-.3l-.1 .3a.23 .23 0 0 1 .4 0 .23 .23 0 0 1-.1 .4 .23 .23 0 0 1-.3-.1M66.5 19.5l.4-.1v-.2l-.4-.1v.7M66.8 19.5l.2 .3M67.3 19.1h.3l-.1 .3a.22 .22 0 0 1 .1 .3 .22 .22 0 0 1-.4 0M67.9 19.3l.2-.2v.7"/>
<path d="M132.9 19.7h.4v-.2l-.4-.1v.6M133.1 19.7l.2 .3M134 19.4h-.3l-.1 .3a.23 .23 0 0 1 .4 0 .23 .23 0 0 1-.1 .3 .23 .23 0 0 1-.3-.1M134.7 19.5l-.1-.1a.32 .32 0 0 0-.3 .3 .32 .32 0 0 0 .2 .3 .2 .2 0 0 0 .2-.1 .2 .2 0 0 0-.2-.3 .2 .2 0 0 0-.2 .2M36.4 35l.4-.1v-.2l-.4-.1v.7M36.6 35l.2 .3M37.4 39.4v.3h.3a.23 .23 0 0 1 0-.3 .23 .23 0 0 1 .4 0 .23 .23 0 0 1-.1 .3M37.5 34.6h-.4v.3a.23 .23 0 0 1 .4 0 .23 .23 0 0 1-.1 .4 .23 .23 0 0 1-.3-.1M37.5 38.7v.3h.1l.3-.4a.22 .22 0 0 1 .2 .2 .22 .22 0 0 1-.2 .2l-.2-.3zM38.1 40l-.4 .2M38.2 35.1h-.4l.3-.5v.7M40.4 23.5l.4-.1v-.2l-.4-.1v.7"/>
<path d="M40.6 23.5l.2 .3M41.5 23.1h-.3l-.1 .3a.23 .23 0 0 1 .4 0 .23 .23 0 0 1-.1 .4 .23 .23 0 0 1-.3-.1M41.9 23.1h.3l-.2 .3a.22 .22 0 0 1 .2 .3 .22 .22 0 0 1-.4 0M43.9 23.5l.4-.1v-.2l-.4-.1v.7M44.1 23.5l.2 .3M45 23.6h-.4l.3-.5v.7M45.3 23.1h.4l-.3 .7M59.4 24.2v-.4l.3 .2a.22 .22 0 0 1 .3-.1 .22 .22 0 0 1 0 .4M59.7 24.9v-.3l-.2-.1-.1 .4h.7M59.9 23.1v.5l-.5-.4h.7M60.1 24.5l-.4 .2M61.4 30.5l.3-.1 .1-.2-.4-.1v.7"/>
<path d="M61.4 32l.4-.1v-.2l-.4-.1v.7M61.4 29l.4-.1v-.2l-.4-.1v.7M61.4 26l.4-.1v-.2l-.4-.1v.7M61.5 21.2a.32 .32 0 0 0 .2 .4 .32 .32 0 0 0 .4-.3 .2 .2 0 0 0-.2-.2 .2 .2 0 0 0-.2 .2 .2 .2 0 0 0 .2 .2M61.6 30.5l.2 .3M61.6 32l.2 .3M61.6 29l.2 .3M61.6 26l.2 .3M61.7 22.9v-.4h-.2l-.1 .4h.7M61.7 38.3v-.4h-.2l-.1 .4h.7M61.9 37.1v.5l-.5-.3h.7M62.1 21.8v.4l-.5-.4-.2 .3 .2 .1"/>
<path d="M62.1 36.7h-.7l.2 .2M62.1 22.5l-.4 .2M62.1 37.9l-.4 .2M62.2 25.6h.3l-.2 .3a.22 .22 0 0 1 .2 .3 .22 .22 0 0 1-.4 0M62.5 30.6h-.4l.3-.5v.7M62.5 32.1h-.4l.3-.5v.7M62.5 29.1h-.4l.3-.5v.7M62.8 31.8l.2-.2 .2 .2-.4 .5h.4M62.9 25.7v.2l.3 .2a.22 .22 0 0 1-.2 .2 .22 .22 0 0 1-.2-.2l.4-.3v-.1zM63.2 28.6h-.3l-.1 .3a.23 .23 0 0 1 .4 0 .23 .23 0 0 1-.1 .4 .23 .23 0 0 1-.3-.1M63.3 30.6h-.5l.3-.5v.7M71.8 22.4l.4 .7"/>
<path d="M72.2 22.4l-.4 .7M72.5 22.5l.2-.1v.7M77.4 33l.4-.1v-.2l-.4-.1v.7M77.4 27.1l.4-.1v-.2h-.4v.6M77.4 30l.4-.1v-.2l-.4-.1v.7M77.4 25.6l.4-.1v-.2h-.4v.6M77.4 28.6l.4-.1v-.2h-.4v.6M77.6 33l.2 .3M77.6 27.1l.2 .3M77.6 30l.2 .3M77.6 25.6l.2 .3M77.6 28.6l.2 .3"/>
<path d="M78.2 26.8h.3l-.2 .2a.22 .22 0 0 1 .2 .4 .22 .22 0 0 1-.4-.1M78.2 25.3h.3l-.2 .2a.22 .22 0 0 1 .2 .4 .22 .22 0 0 1-.4-.1M78.2 28.3h.3l-.2 .2a.22 .22 0 0 1 .2 .4 .22 .22 0 0 1-.4-.1M78.5 29.6h-.3l-.1 .3a.23 .23 0 0 1 .4 0 .23 .23 0 0 1-.1 .4 .23 .23 0 0 1-.3-.1M78.5 33.1h-.4l.3-.5v.7M78.8 26.8h.4l-.3 .6M78.8 29.6h.4l-.3 .7M78.9 32.6h.3l-.2 .3a.22 .22 0 0 1 .2 .3 .22 .22 0 0 1-.4 0M79.2 25.4l-.1-.1a.32 .32 0 0 0-.3 .2 .32 .32 0 0 0 .2 .4 .2 .2 0 0 0 .2-.2 .2 .2 0 0 0-.2-.2 .2 .2 0 0 0-.2 .2M79.2 28.5a.2 .2 0 0 1-.3 .2 .2 .2 0 0 1 0-.4 .2 .2 0 0 1 .3 .1v.1a.31 .31 0 0 1-.2 .4l-.2-.1M92.7 25.5l.4-.1 .1-.2-.5-.1v.7M93 25.5l.2 .3"/>
<path d="M93.5 25.1h.3l-.1 .3a.22 .22 0 0 1 .1 .3 .22 .22 0 0 1-.4 0M94.5 29l.4-.1v-.2l-.4-.1v.7M94.8 29l.2 .3M95.6 28.6h-.3v.3a.23 .23 0 0 1 .3 0 .23 .23 0 0 1 0 .4 .23 .23 0 0 1-.4-.1M95.9 28.8l.2-.2v.7M97.9 29l.4-.1v-.2l-.4-.1v.7M98.1 29l.2 .3M98.6 28.8l.2-.2 .2 .2-.4 .5h.4M99.7 28.9a.2 .2 0 0 1-.3 .1 .2 .2 0 0 1 0-.3 .2 .2 0 0 1 .3 0v.2a.31 .31 0 0 1-.2 .4l-.2-.1M104.9 29l.4-.1v-.2l-.4-.1v.7M105.1 29l.2 .3M105.7 28.6h.3l-.2 .3a.22 .22 0 0 1 .2 .3 .22 .22 0 0 1-.4 0"/>
<path d="M106.2 33.7a.2 .2 0 0 1 .1 .3 .2 .2 0 0 1-.3 0 .2 .2 0 0 1 0-.3h.2a.31 .31 0 0 1 .4 .2l-.1 .1M106.2 34.8v-.4h-.2l-.1 .4h.7M106.4 28.7a.32 .32 0 0 1 .4 .2 .32 .32 0 0 1-.3 .4l-.2-.1v-.3zM106.6 33.3h-.7l.2 .1M106.6 34.3l-.4 .3M132.9 21.2h.4v-.2l-.4-.1v.6M133.1 21.2l.2 .3M134 20.9h-.3l-.1 .3a.23 .23 0 0 1 .4 0 .23 .23 0 0 1-.1 .3 .23 .23 0 0 1-.3-.1M134.7 20.9h-.3l-.1 .3a.23 .23 0 0 1 .4 0 .23 .23 0 0 1-.1 .3 .23 .23 0 0 1-.3-.1M25.7 49.1v-.4h-.2l-.1 .4h.7M26.1 48v.4l-.5-.4-.2 .2 .2 .2M26.1 48.6l-.4 .3"/>
<path d="M37.7 40.4v-.3l-.2-.1-.1 .4h.7M39.2 54.1l-.1 .1a.32 .32 0 0 0 .2 .4 .32 .32 0 0 0 .4-.3 .2 .2 0 0 0-.2-.2 .2 .2 0 0 0-.2 .2 .2 .2 0 0 0 .2 .2M39.4 55.9l-.1-.3-.2-.1v.4h.6M39.4 52.5l.4-.1v-.2l-.4-.1v.7M39.4 51l.4-.1v-.2l-.4-.1v.7M39.5 54.8v.4l-.4-.3h.6M39.6 52.5l.2 .3M39.6 51l.2 .3M39.7 55.5l-.3 .2M40.5 52.1h-.3l-.1 .3a.23 .23 0 0 1 .4 0 .23 .23 0 0 1-.1 .4 .23 .23 0 0 1-.3-.1M40.6 51.1h-.5l.3-.5v.7M40.9 52.2a.32 .32 0 0 1 .4 .2 .32 .32 0 0 1-.3 .4l-.2-.1v-.3z"/>
<path d="M41.2 50.9a.2 .2 0 0 1-.3 .1 .2 .2 0 0 1 0-.3 .2 .2 0 0 1 .3 0v.2a.31 .31 0 0 1-.2 .4l-.1-.1M68.2 50l.4-.1 .1-.2-.5-.1v.7M68.5 50l.2 .3M68.9 49.6h.5l-.3 .7M71.9 50l.4-.1v-.2l-.4-.1v.7M72.1 50l.2 .3M72.6 49.8l.1-.2v.7M74.4 41l.4-.1v-.2l-.4-.1v.7M74.6 41l.2 .3M75.2 40.6h.3l-.2 .3a.22 .22 0 0 1 .2 .3 .22 .22 0 0 1-.4 0M75.9 40.6h.3l-.2 .3a.22 .22 0 0 1 .2 .3 .22 .22 0 0 1-.4 0M141.9 59l.4-.1v-.2l-.4-.1v.7"/>
<path d="M141.9 51.7l.4-.1v-.2h-.4v.6M142 53.2l.4-.1 .1-.2h-.5v.6M142.1 59l.2 .3M142.1 51.7l.2 .3M142.3 53.2l.2 .3M142.3 49.9v.4l.2 .2 .2-.1v-.5M142.6 58.8l.1-.2 .3 .2-.4 .5h.4M142.6 51.5l.1-.1 .3 .1-.4 .5h.4M142.7 53l.2-.1v.6M143.3 50.1a.2 .2 0 0 1-.2 .1 .2 .2 0 0 1-.1-.3 .2 .2 0 0 1 .3 .1v.1a.29 .29 0 0 1-.2 .4l-.1-.1M143.4 51.4a.32 .32 0 0 1 .4 .2 .32 .32 0 0 1-.3 .4l-.2-.1v-.3zM143.5 53v-.1a.32 .32 0 0 0-.4 .2 .32 .32 0 0 0 .2 .4 .2 .2 0 0 0 .3-.2 .2 .2 0 0 0-.2-.2 .2 .2 0 0 0-.2 .2"/>
<path d="M143.7 59.1h-.4l.3-.5v.7M89.4 72.5l.4-.1v-.2l-.4-.1v.7M89.5 67.8v.3l.1 .1 .3-.5a.22 .22 0 0 1 .2 .3 .22 .22 0 0 1-.2 .2l-.2-.4zM89.6 75.5l.3-.1 .1-.2-.4-.1v.7M89.6 72.5l.2 .3M89.7 69.3v-.4h-.2l-.1 .4h.7M89.8 75.5l.2 .3M90.1 68.4h-.7l.2 .2M90.1 68.9l-.4 .2M90.1 72.3l.1-.2 .3 .2-.4 .5h.4M90.2 75.3l.2-.2v.7M91.1 75.4a.2 .2 0 0 1-.3 .1 .2 .2 0 0 1-.1-.3 .2 .2 0 0 1 .3 0l.1 .2a.31 .31 0 0 1-.3 .4l-.1-.1"/>
<path d="M91.2 72.1h-.3l-.1 .3a.23 .23 0 0 1 .4 0 .23 .23 0 0 1-.1 .4 .23 .23 0 0 1-.3-.1M91.5 68l.4-.1v-.2l-.4-.1v.7M91.7 69.5l.4-.1 .1-.2-.5-.1v.7M91.8 68l.2 .3M92 69.5l.2 .3M92.2 67.8l.2-.2v.7M92.7 67.6h.4l-.2 .3a.22 .22 0 0 1 .1 .3 .22 .22 0 0 1-.4 0M92.8 69.1h-.3v.3a.23 .23 0 0 1 .3 0 .23 .23 0 0 1 0 .4 .23 .23 0 0 1-.4-.1M100.8 66.5l.3-.1 .1-.2-.4-.1v.7M101 66.5l.2 .3M101.9 66.4a.2 .2 0 0 1-.3 .1 .2 .2 0 0 1-.1-.3 .2 .2 0 0 1 .3 0l.1 .2a.31 .31 0 0 1-.3 .4l-.1-.1M103.5 66.5l.4-.1v-.2l-.4-.1v.7"/>
<path d="M103.8 66.5l.2 .3M104.2 66.3l.2-.2v.7M104.5 75.9v-.3l-.2-.1-.1 .4h.6M104.5 69.5l.4-.1v-.2l-.4-.1v.7M104.7 68l.4-.1v-.2l-.4-.1v.7M104.7 66.2a.32 .32 0 0 1 .4 .2 .32 .32 0 0 1-.2 .4l-.2-.1-.1-.3zM104.8 69.5l.2 .3M104.8 74.8v.4l-.5-.4-.1 .3 .1 .1M104.8 75.5l-.3 .2M104.8 74.4l-.6-.3v.4M104.9 68l.3 .3M105.2 69.3l.2-.2v.7"/>
<path d="M105.9 68.1h-.5l.3-.5v.7M106 75.8v-.4h-.2l-.1 .4h.6M106 69.1h-.3v.3a.23 .23 0 0 1 .3 0 .23 .23 0 0 1 0 .4 .23 .23 0 0 1-.4-.1M106.1 77.2h.4l.1-.2-.5-.1v.6M106.3 74.9h-.6l.1 .2M106.3 74.2v.5l-.5-.4-.1 .2 .1 .2M106.3 75.4l-.3 .2M106.4 77.2l.2 .3M106.7 66.5l.4-.1v-.2l-.4-.1v.7M106.9 77.1l.1-.2 .2 .1-.4 .5h.5M106.9 66.5l.2 .3M107.4 66.3l.1-.2v.7"/>
<path d="M107.6 77.1l.1-.2 .2 .1-.4 .5h.5M107.7 72.8v-.4h-.2l-.1 .4h.7M107.7 75.8v-.4h-.2l-.1 .4h.7M107.8 66.3l.1-.2v.7M107.9 71.2v.5l-.5-.3h.7M108.1 72h-.7l.2 .1M108.1 74.7v.4l-.5-.4-.2 .2 .2 .2M108.1 74.2h-.7l.2 .2M108.1 72.4l-.4 .2M108.1 75.4l-.4 .2M112.9 63.7v-.4l.3 .2a.22 .22 0 0 1 .3-.1 .22 .22 0 0 1 0 .3M113.2 64.4v-.3l-.2-.1-.1 .4h.7"/>
<path d="M113.6 62.6v.4l-.5-.4-.2 .3 .2 .1M113.6 64l-.4 .2M115.4 73v-.4l.3 .2a.22 .22 0 0 1 .3-.1 .22 .22 0 0 1 0 .3M115.4 70.4v.3h.3a.23 .23 0 0 1 0-.3 .23 .23 0 0 1 .4 0 .23 .23 0 0 1-.1 .3M115.7 74.4v-.3l-.2-.1-.1 .4h.7M115.7 71.4v-.3l-.2-.1-.1 .4h.7M116 62.7a.32 .32 0 0 1 .4-.1 .32 .32 0 0 1 .2 .3 .32 .32 0 0 1-.4 .2 .32 .32 0 0 1-.2-.4zM116.1 73.3v.4l-.5-.4-.2 .3 .2 .1M116.1 69.6v.4l-.5-.4-.2 .3 .2 .1M116.1 74l-.4 .2M116.1 71l-.4 .2M116.2 64.4v-.3l-.2-.1-.1 .4h.7"/>
<path d="M116.4 63.3v.5l-.5-.4h.7M116.6 64l-.4 .2"/>
</g>
<g font-size="1.2" fill="#fff">
<text x="89.1" y="17.6">U11</text>
<text x="32.4" y="23.4" transform="rotate(-90 32.4 23.4)">BUZZER1</text>
<text x="53.4" y="23.7">C23</text>
<text x="63.9" y="23.1" transform="rotate(-90 63.9 23.1)">C29</text>
<text x="65.4" y="23.1" transform="rotate(-90 65.4 23.1)">C28</text>
<text x="66.9" y="23.1" transform="rotate(-90 66.9 23.1)">C27</text>
<text x="68.4" y="23.1" transform="rotate(-90 68.4 23.1)">C22</text>
<text x="69.9" y="22.9" transform="rotate(-90 69.9 22.9)">C19</text>
<text x="75.4" y="23.1" transform="rotate(-90 75.4 23.1)">C40</text>
<text x="101.9" y="20.6">CN1</text>
<text x="136.5" y="21.1">Q2</text>
<text x="43" y="27.9" transform="rotate(-90 43 27.9)">U17</text>
<text x="46.9" y="27.2" transform="rotate(-90 46.9 27.2)">C4</text>
<text x="48.4" y="27.6" transform="rotate(-90 48.4 27.6)">C53</text>
<text x="49.9" y="27.6" transform="rotate(-90 49.9 27.6)">C54</text>
<text x="53.9" y="28.2">U6</text>
<text x="61.2" y="28.1">C44</text>
<text x="61.2" y="25.1">C30</text>
<text x="77.3" y="24.7">C39</text>
<text x="97.4" y="25.3" transform="rotate(-90 97.4 25.3)">Q3</text>
<text x="101.8" y="29.6">D1</text>
<text x="122.1" y="25.9">U14</text>
<text x="137.7" y="25.9">U19</text>
<text x="37.9" y="32.7" transform="rotate(-90 37.9 32.7)">Q1</text>
<text x="41.4" y="32.1" transform="rotate(-90 41.4 32.1)">R48</text>
<text x="42.9" y="32.1" transform="rotate(-90 42.9 32.1)">C38</text>
<text x="44.4" y="32.1" transform="rotate(-90 44.4 32.1)">C37</text>
<text x="47.2" y="31.1">L4</text>
<text x="53.4" y="32.7">C24</text>
<text x="61.4" y="35.6">C41</text>
<text x="70.9" y="30.7" transform="rotate(-90 70.9 30.7)">U3</text>
<text x="77.4" y="32.1">C31</text>
<text x="99.9" y="33.4">U10</text>
<text x="106.3" y="31.6">C96</text>
<text x="108.5" y="34.7">D18</text>
<text x="30.7" y="41.1">U12</text>
<text x="31.9" y="36.6">C51</text>
<text x="62.4" y="41.6" transform="rotate(-90 62.4 41.6)">C45</text>
<text x="67.4" y="39.5">U13</text>
<text x="75.4" y="38.6" transform="rotate(-90 75.4 38.6)">C42</text>
<text x="130.1" y="39.9">H3</text>
<text x="26.4" y="43.6" transform="rotate(-90 26.4 43.6)">C50</text>
<text x="31.5" y="47.6">U1</text>
<text x="38.4" y="44.1" transform="rotate(-90 38.4 44.1)">C46</text>
<text x="101.4" y="46.1" transform="rotate(-90 101.4 46.1)">C1</text>
<text x="18.3" y="48.7" transform="rotate(-90 18.3 48.7)">U8</text>
<text x="29.8" y="48.6">OLED1</text>
<text x="34.3" y="51.6">C36</text>
<text x="77.4" y="53.9" transform="rotate(-90 77.4 53.9)">C61</text>
<text x="92.4" y="50.2" transform="rotate(-90 92.4 50.2)">C5</text>
<text x="137.9" y="48.9" transform="rotate(-90 137.9 48.9)">F1</text>
<text x="159.3" y="48.9" transform="rotate(-90 159.3 48.9)">SW4</text>
<text x="164.6" y="48.7" transform="rotate(-90 164.6 48.7)">J14</text>
<text x="59.1" y="55.1">C3</text>
<text x="68.9" y="58.2" transform="rotate(-90 68.9 58.2)">R6</text>
<text x="70.4" y="58.6" transform="rotate(-90 70.4 58.6)">C58</text>
<text x="70.5" y="54.4" transform="rotate(-90 70.5 54.4)">U16</text>
<text x="71.9" y="58.6" transform="rotate(-90 71.9 58.6)">C57</text>
<text x="74.4" y="54.1" transform="rotate(-90 74.4 54.1)">C55</text>
<text x="74.7" y="57.6">L3</text>
<text x="75.9" y="54.1" transform="rotate(-90 75.9 54.1)">C59</text>
<text x="82.9" y="56.5">U5</text>
<text x="87.2" y="57.1" transform="rotate(-90 87.2 57.1)">C25</text>
<text x="112.9" y="55.2" transform="rotate(-90 112.9 55.2)">C2</text>
<text x="125.8" y="55.1">L1</text>
<text x="138" y="58" transform="rotate(-90 138 58)">Q6</text>
<text x="143.4" y="56.8" transform="rotate(-90 143.4 56.8)">Q4</text>
<text x="56.6" y="63.1">C6</text>
<text x="82.9" y="63.1" transform="rotate(-90 82.9 63.1)">C35</text>
<text x="84.4" y="63.1" transform="rotate(-90 84.4 63.1)">C34</text>
<text x="85.9" y="63.1" transform="rotate(-90 85.9 63.1)">C33</text>
<text x="87.4" y="63.1" transform="rotate(-90 87.4 63.1)">C32</text>
<text x="109.4" y="64.6" transform="rotate(-90 109.4 64.6)">C20</text>
<text x="110.9" y="64.2" transform="rotate(-90 110.9 64.2)">D5</text>
<text x="112.4" y="64.2" transform="rotate(-90 112.4 64.2)">D6</text>
<text x="115.4" y="64.4" transform="rotate(-90 115.4 64.4)">C17</text>
<text x="125.3" y="64.1">R28</text>
<text x="141.7" y="61.6">C52</text>
<text x="57.9" y="70.2" transform="rotate(-90 57.9 70.2)">R8</text>
<text x="69.7" y="70.1">L2</text>
<text x="84.9" y="68" transform="rotate(-90 84.9 68)">Q7</text>
<text x="89.6" y="71.6">C9</text>
<text x="91.5" y="67.1">C11 C12</text>
<text x="104.4" y="71.6">C15</text>
<text x="108.4" y="69.9" transform="rotate(-90 108.4 69.9)">C13</text>
<text x="112.2" y="70.3" transform="rotate(-90 112.2 70.3)">U4</text>
<text x="116.4" y="68.4" transform="rotate(-90 116.4 68.4)">C21</text>
<text x="138.9" y="71.9" transform="rotate(-90 138.9 71.9)">C10</text>
<text x="32.4" y="75.5">SW1</text>
<text x="84.9" y="75" transform="rotate(-90 84.9 75)">Q5</text>
<text x="89.6" y="77.6">D2</text>
<text x="89.6" y="74.6">D3</text>
<text x="93.4" y="76.2" transform="rotate(-90 93.4 76.2)">C7</text>
<text x="93.4" y="72.7" transform="rotate(-90 93.4 72.7)">C8</text>
<text x="98.2" y="72.3">U2</text>
<text x="104.4" y="73.4">C14</text>
<text x="110.4" y="77.4" transform="rotate(-90 110.4 77.4)">C18</text>
<text x="113.5" y="76.9" transform="rotate(-90 113.5 76.9)">U15</text>
<text x="116.4" y="77.4" transform="rotate(-90 116.4 77.4)">C16 R23</text>
<text x="125.9" y="73.6" transform="rotate(-90 125.9 73.6)">C26</text>
</g>
<g font-size="1.1" fill="#fff">
<text x="60" y="20.1">R17</text>
<text x="62.4" y="23" transform="rotate(-90 62.4 23)">R26</text>
<text x="63.3" y="20.1">R35</text>
<text x="66.5" y="20.1">R31</text>
<text x="71.7" y="23.3">X1</text>
<text x="132.8" y="21.8">R55</text>
<text x="132.9" y="20.3">R56</text>
<text x="40.3" y="24.1">R53</text>
<text x="43.8" y="24.1">R47</text>
<text x="60.4" y="25" transform="rotate(-90 60.4 25)">R34</text>
<text x="61.3" y="29.6">R45</text>
<text x="61.3" y="26.6">R38</text>
<text x="77.3" y="27.7">R37</text>
<text x="77.4" y="26.2">R36</text>
<text x="77.4" y="29.2">R39</text>
<text x="92.7" y="26.1">R3</text>
<text x="94.5" y="29.6">R51</text>
<text x="97.9" y="29.6">R29</text>
<text x="104.8" y="29.6">R30</text>
<text x="36.3" y="35.6">R54</text>
<text x="61.3" y="31.1">R44</text>
<text x="61.3" y="32.6">R42</text>
<text x="77.3" y="33.6">R43</text>
<text x="77.3" y="30.6">R57</text>
<text x="106.9" y="34.8" transform="rotate(-90 106.9 34.8)">R91</text>
<text x="38.4" y="40.5" transform="rotate(-90 38.4 40.5)">R58</text>
<text x="62.4" y="38.4" transform="rotate(-90 62.4 38.4)">R41</text>
<text x="74.3" y="41.6">R33</text>
<text x="26.4" y="49.1" transform="rotate(-90 26.4 49.1)">R2</text>
<text x="39.3" y="53.1">R50</text>
<text x="39.3" y="51.6">R49</text>
<text x="68.2" y="50.6">R7</text>
<text x="71.8" y="50.6">R1</text>
<text x="141.8" y="52.3">R20</text>
<text x="142" y="53.8">R16</text>
<text x="142.2" y="50.8">U9</text>
<text x="40" y="56" transform="rotate(-90 40 56)">R46</text>
<text x="141.8" y="59.6">R24</text>
<text x="113.9" y="64.5" transform="rotate(-90 113.9 64.5)">R32</text>
<text x="116.9" y="64.5" transform="rotate(-90 116.9 64.5)">R40</text>
<text x="90.4" y="69.3" transform="rotate(-90 90.4 69.3)">R18</text>
<text x="91.5" y="68.6">R13</text>
<text x="91.7" y="70.1">R5</text>
<text x="100.7" y="67.1">R9</text>
<text x="103.5" y="67.1">R10</text>
<text x="104.5" y="70.1">R15</text>
<text x="104.7" y="68.6">R4</text>
<text x="106.6" y="67.1">R11</text>
<text x="116.4" y="71.5" transform="rotate(-90 116.4 71.5)">R52</text>
<text x="89.3" y="73.1">R25</text>
<text x="89.5" y="76.1">R19</text>
<text x="105.1" y="76" transform="rotate(-90 105.1 76)">R27</text>
<text x="106.1" y="77.8">R22</text>
<text x="106.6" y="75.8" transform="rotate(-90 106.6 75.8)">R12</text>
<text x="108.4" y="75.8" transform="rotate(-90 108.4 75.8)">R21</text>
<text x="108.4" y="72.9" transform="rotate(-90 108.4 72.9)">R14</text>
</g>
</svg>
